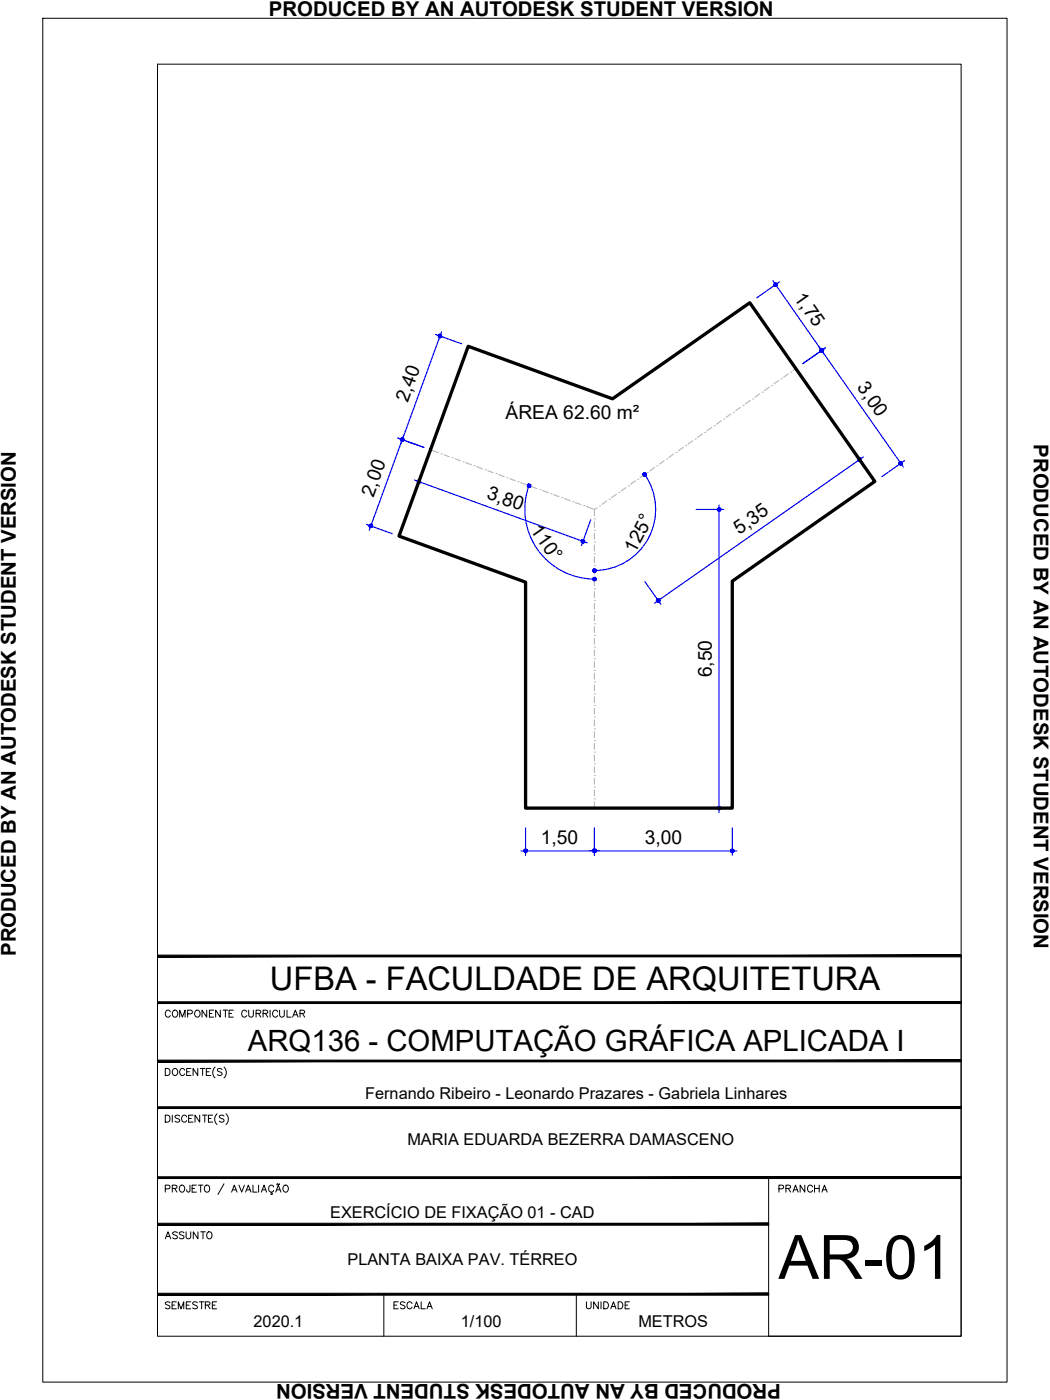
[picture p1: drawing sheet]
<svg xmlns="http://www.w3.org/2000/svg" width="229mm" height="305mm" viewBox="0 0 229 305" stroke-linecap="round" stroke-linejoin="round" font-family="sans-serif">
<!-- layer: ARQ_EIXO CINZA 04 -->
<g fill="none" stroke="#bababa" stroke-width=".25">
<path d="M93.7 97.9l1.8 .7M96.1 98.8h.1M96.6 99l1.2 .4M98.4 99.7h.1M99.1 99.9l1.1 .4M145.1 99.9h.1M146.6 98.8l-1 .8M147.2 98.5h.1M148.8 97.4l-1.1 .7M149.3 97h.1M150.8 96l-1 .7M151.3 95.6h.1"/>
<path d="M152.9 94.5l-1.1 .7M153.4 94.1h.1M155 93l-1.1 .8M155.5 92.7h.1M157.1 91.6l-1.1 .7M157.6 91.2h.1M159.1 90.1l-1 .7M159.7 89.7h.1M161.2 88.7l-1 .7M161.8 88.3h.1M163.3 87.2l-1 .7M163.8 86.9h.1"/>
<path d="M165.4 85.8l-1.1 .7M165.9 85.4h.1M167.5 84.3l-1.1 .7M168 83.9h.1M169.5 82.8l-1 .8M170.1 82.5h.1M171.6 81.4l-1 .7M172.2 81h.1M173.3 80.3l-.6 .3M100.8 100.5h.1M101.4 100.8l1.2 .4M103.2 101.4h.1"/>
<path d="M103.8 101.6l1.2 .5M105.6 102.3h.1M106.2 102.5l1.2 .4M108 103.1h.1M108.6 103.3l1.2 .5M110.4 104h.1M111 104.2l1.2 .4M112.8 104.9h.1M113.4 105.1l1.2 .4M115.1 105.7h.1M115.7 106l1.2 .4M117.6 106.6h.1"/>
<path d="M118.2 106.8l1.1 .5M119.9 107.5h.1M120.5 107.7l1.2 .4M122.3 108.3h.1M122.9 108.5l1.2 .5M124.7 109.2h.1M125.3 109.4l1.2 .5M127.1 110.1h.1M127.7 110.3l1.7 .6M129.4 118h.1M129.4 115.5h.1M129.4 112.9h.1"/>
<path d="M129.4 113.6v1.3M129.4 116.1v1.3M129.4 118.7v1.2M130 110.5l-.6 .4v1.4M130.5 110.2h.1M132.1 109.1l-1 .7M132.6 108.7h.1M134.2 107.6l-1.1 .7M134.7 107.2h.1M136.3 106.2l-1.1 .7M136.8 105.8h.1M138.3 104.7l-1 .7"/>
<path d="M138.9 104.4h.1M140.4 103.3l-1 .7M140.9 102.9h.1M142.5 101.8l-1 .7M143 101.4h.1M144.6 100.3l-1 .7M129.4 138.3h.1M129.4 135.8h.1M129.4 133.3h.1M129.4 130.7h.1M129.4 128.2h.1M129.4 125.6h.1"/>
<path d="M129.4 123.1h.1M129.4 120.6h.1M129.4 121.2v1.3M129.4 123.7v1.3M129.4 126.3v1.3M129.4 128.8v1.3M129.4 131.4v1.2M129.4 133.9v1.3M129.4 136.4v1.3M129.4 139v1.3M129.4 158.7h.1M129.4 156.1h.1"/>
<path d="M129.4 153.6h.1M129.4 151h.1M129.4 148.5h.1M129.4 146h.1M129.4 143.4h.1M129.4 140.9h.1M129.4 141.5v1.3M129.4 144.1v1.2M129.4 146.6v1.3M129.4 149.1v1.3M129.4 151.7v1.3M129.4 154.2v1.3"/>
<path d="M129.4 156.8v1.2M129.4 159.3v1.3M129.4 173.9h.1M129.4 171.4h.1M129.4 168.8h.1M129.4 166.3h.1M129.4 163.7h.1M129.4 161.2h.1M129.4 161.8v1.3M129.4 164.4v1.3M129.4 166.9v1.3M129.4 169.5v1.2"/>
<path d="M129.4 172v1.3M129.4 174.5v1.4"/>
</g>
<!-- layer: COTA AZUL -->
<g fill="none" stroke="#00f" stroke-width=".25">
<path d="M94.8 72.8l5.7 2M96.1 72.2l-15.7 43.2M168.3 61.1l11.2 16M169.7 61.4l-4.9 3.5M178.3 75.5l18.4 26.2M179.7 75.7l-4.9 3.5M86.6 95.4l5.7 2M184.3 96l3.4 4.9M188 99.5l-45.5 31.8M79.8 114.2l5.6 2M90.3 104.5l37.5 13.7M92.9 100.2l-2.1 5.6"/>
<path d="M115.2 105.7a15.2 15.2 0 0 0 14.2 20.4M128.6 113.2l-2 5.6M140.3 103.3a13.3 13.3 0 0 1-10.9 20.9M151.6 110.9h6M156.5 109.9v67M196.9 100.3l-4.9 3.5M140.4 126.7l3.5 4.9M151.6 175.9h6M113.4 185.3h47M114.4 180.3v5.9M129.4 180.3v5.9M159.4 180.3v5.9"/>
</g>
<!-- layer: 0 -->
<g fill="#00f" stroke="#00f" stroke-width=".22">
<path d="M90.8 104.7v.2h.4zM90.8 104.9h.4l-.3 .2zM90.9 105.1l.2 .1 .1-.3z"/>
<path d="M91.2 104.9l-.1 .3h.2zM91.2 104.9l.2 .3h-.1zM91.2 104.9l.2 .3 .2-.2z"/>
<path d="M91.2 104.9l.4 .1v-.2zM91.2 104.9l.3-.3 .1 .2zM91.3 104.5l-.1 .4 .3-.3z"/>
<path d="M91.1 104.5l.1 .4 .1-.4zM91 104.6l.1-.1 .1 .4zM91 104.6l-.2 .1 .4 .2z"/>
<path d="M126.9 117.9l.4 .1v-.2zM126.9 117.9l.3-.3 .1 .2zM127 117.5l-.1 .4 .3-.3z"/>
<path d="M126.8 117.5l.1 .4 .1-.4zM126.7 117.6l.1-.1 .1 .4zM126.7 117.6l-.1 .1 .3 .2z"/>
<path d="M126.6 117.7l-.1 .2h.4zM126.5 117.9h.4l-.3 .2zM126.6 118.1l.2 .1 .1-.3z"/>
<path d="M126.9 117.9l-.1 .3h.2zM126.9 117.9l.3 .3h-.2zM126.9 117.9l.3 .3 .1-.2z"/>
<path d="M156.4 110.6l.1 .3v-.3zM156.2 110.7l.2-.1 .1 .3zM156.2 110.7v.2h.3z"/>
<path d="M156.2 110.9v.2l.3-.2zM156.2 111.1l.3-.2-.1 .4zM156.5 110.9l-.1 .4h.1z"/>
<path d="M156.5 110.9v.4h.3zM156.5 110.9l.4 .2-.1 .2zM156.5 110.9l.4 .2v-.2z"/>
<path d="M156.5 110.9h.4v-.2zM156.8 110.6l.1 .1-.4 .2zM156.5 110.6v.3l.3-.3z"/>
<path d="M156.5 175.9v.4l.3-.1zM156.5 175.9l.4 .2-.1 .1zM156.5 175.9l.4 .2v-.2z"/>
<path d="M156.5 175.9h.4v-.2zM156.8 175.6l.1 .1-.4 .2zM156.5 175.6v.3l.3-.3z"/>
<path d="M156.4 175.6l.1 .3v-.3zM156.2 175.7l.2-.1 .1 .3zM156.2 175.7v.2h.3z"/>
<path d="M156.2 175.9v.2l.3-.2zM156.2 176.1l.3-.2-.1 .3zM156.5 175.9l-.1 .3 .1 .1z"/>
<path d="M143 130.9l.1 .2 .2-.4zM143.3 130.7v.4h-.2zM143.3 130.7v.4h.2z"/>
<path d="M143.3 130.7l.2 .4 .1-.2zM143.3 130.7h.4l-.1 .2zM143.3 130.7h.4l-.1-.2z"/>
<path d="M143.5 130.4l-.2 .3 .3-.2zM143.3 130.4h.2l-.2 .3zM143.1 130.4l.2 .3v-.3z"/>
<path d="M143.1 130.4l-.1 .2 .3 .1zM143 130.6l.3 .1-.4 .1zM142.9 130.8l.1 .1 .3-.2z"/>
<path d="M187.3 99.7l-.2 .4 .4-.3zM187.1 99.7h.2l-.2 .4zM186.9 99.7l.2 .4v-.4z"/>
<path d="M186.9 99.7l-.1 .2 .3 .2zM186.8 99.9l.3 .2h-.4zM186.7 100.1l.1 .2 .3-.2z"/>
<path d="M186.8 100.3l.2 .1 .1-.3zM187.1 100.1l.1 .3h-.2zM187.1 100.1l.1 .3h.1z"/>
<path d="M187.1 100.1l.2 .3 .2-.2zM187.1 100.1l.4-.1v.2zM187.1 100.1l.4-.1v-.2z"/>
<path d="M168.7 61.7l-.2 .1 .4 .2zM168.5 61.8l.4 .2h-.4zM168.5 62v.2l.4-.2z"/>
<path d="M168.5 62.2l.2 .1 .2-.3zM168.9 62v.4l-.2-.1zM168.9 62v.4l.2-.1z"/>
<path d="M168.9 62l.2 .3 .1-.2zM168.9 62l.3-.1v.2zM168.9 62l.3-.1v-.1z"/>
<path d="M169 61.6l-.1 .4 .3-.2zM168.8 61.6h.2l-.1 .4zM168.7 61.7l.2 .3-.1-.4z"/>
<path d="M178.9 76.3l.2 .3 .1-.1zM178.9 76.3h.4l-.1 .2zM178.9 76.3h.4l-.1-.2z"/>
<path d="M179.1 75.9l-.2 .4 .3-.2zM178.9 75.9h.2l-.2 .4zM178.7 76l.2 .3v-.4z"/>
<path d="M178.7 76l-.1 .2 .3 .1zM178.6 76.2l.3 .1h-.4zM178.5 76.3l.1 .2 .3-.2z"/>
<path d="M178.6 76.5l.1 .1 .2-.3zM178.9 76.3v.4l-.2-.1zM178.9 76.3v.4l.2-.1z"/>
<path d="M178.7 76l-.1 .2 .3 .1zM178.6 76.2l.3 .1h-.4zM178.5 76.3l.1 .2 .3-.2z"/>
<path d="M178.6 76.5l.1 .1 .2-.3zM178.9 76.3v.4l-.2-.1zM178.9 76.3v.4l.2-.1z"/>
<path d="M178.9 76.3l.2 .3 .1-.1zM178.9 76.3h.4l-.1 .2zM178.9 76.3h.4l-.1-.2z"/>
<path d="M179.1 75.9l-.2 .4 .3-.2zM178.9 75.9h.2l-.2 .4zM178.7 76l.2 .3v-.4z"/>
<path d="M196.1 100.9l.2 .3 .1-.2zM196.1 100.9l.4-.1-.1 .2zM196.1 100.9l.4-.1-.1-.1z"/>
<path d="M196.3 100.5l-.2 .4 .3-.2zM196.1 100.5h.2l-.2 .4zM195.9 100.6l.2 .3v-.4z"/>
<path d="M195.9 100.6l-.2 .1 .4 .2zM195.7 100.7l.4 .2h-.4zM195.7 100.9l.1 .2 .3-.2z"/>
<path d="M195.8 101.1l.2 .1 .1-.3zM196.1 100.9v.4l-.1-.1zM196.1 100.9v.4l.2-.1z"/>
<path d="M87.5 95.3l.1 .4 .1-.4zM87.3 95.4l.2-.1 .1 .4zM87.3 95.4l-.1 .2 .4 .1z"/>
<path d="M87.2 95.6v.2l.4-.1zM87.2 95.8l.4-.1-.3 .2zM87.3 95.9l.2 .2 .1-.4z"/>
<path d="M87.6 95.7l-.1 .4h.1zM87.6 95.7l.2 .3-.2 .1zM87.6 95.7l.2 .3 .1-.2z"/>
<path d="M87.6 95.7l.3 .1v-.2zM87.6 95.7l.2-.2 .1 .1zM87.7 95.3l-.1 .4 .2-.2z"/>
<path d="M80.7 114.5l-.1 .4h.2zM80.7 114.5l.3 .3-.2 .1zM80.7 114.5l.3 .3 .1-.2z"/>
<path d="M80.7 114.5l.4 .1v-.2zM80.7 114.5l.3-.2 .1 .1zM80.9 114.1l-.2 .4 .3-.2z"/>
<path d="M80.7 114.1v.4l.2-.4zM80.5 114.2l.2-.1v.4zM80.5 114.2l-.1 .2 .3 .1z"/>
<path d="M80.4 114.4l-.1 .2 .4-.1zM80.3 114.6l.4-.1-.3 .2zM80.4 114.7l.2 .2 .1-.4z"/>
<path d="M87.6 95.7l-.1 .4h.1zM87.6 95.7l.2 .3-.2 .1zM87.6 95.7l.2 .3 .1-.2z"/>
<path d="M87.6 95.7l.3 .1v-.2zM87.6 95.7l.2-.2 .1 .1zM87.7 95.3l-.1 .4 .2-.2z"/>
<path d="M87.5 95.3l.1 .4 .1-.4zM87.3 95.4l.2-.1 .1 .4zM87.3 95.4l-.1 .2 .4 .1z"/>
<path d="M87.2 95.6v.2l.4-.1zM87.2 95.8l.4-.1-.3 .2zM87.3 95.9l.2 .2 .1-.4z"/>
<path d="M95.7 72.8l.1 .4 .1-.4zM95.5 72.9l.2-.1 .1 .4zM95.5 72.9l-.1 .1 .4 .2z"/>
<path d="M95.4 73v.2h.4zM95.4 73.2h.4l-.3 .2zM95.5 73.4l.2 .1 .1-.3z"/>
<path d="M95.8 73.2l-.1 .3h.1zM95.8 73.2l.2 .2-.2 .1zM95.8 73.2l.2 .2 .1-.1z"/>
<path d="M95.8 73.2l.3 .1v-.2zM95.8 73.2l.3-.3v.2zM95.9 72.8l-.1 .4 .3-.3z"/>
<path d="M129.4 185.3h.4v-.3zM129.6 184.9l.2 .1-.4 .3zM129.4 184.9v.4l.2-.4z"/>
<path d="M129.2 184.9l.2 .4v-.4zM129.2 184.9l.2 .4-.3-.3zM129.1 185v.3h.3z"/>
<path d="M129.1 185.3v.1l.3-.1zM129.1 185.4l.3-.1-.2 .2zM129.4 185.3l-.2 .2 .2 .1z"/>
<path d="M129.4 185.3v.3l.2-.1zM129.4 185.3l.4 .1-.2 .1zM129.4 185.3l.4 .1v-.1z"/>
<path d="M114 185.3l.1 .1 .3-.1zM114.1 185.4l.3-.1-.1 .2zM114.4 185.3l-.1 .2 .1 .1z"/>
<path d="M114.4 185.3v.3l.2-.1zM114.4 185.3l.4 .1-.2 .1zM114.4 185.3l.4 .1v-.1z"/>
<path d="M114.4 185.3h.4v-.3zM114.6 184.9l.2 .1-.4 .3zM114.4 184.9v.4l.2-.4z"/>
<path d="M114.3 184.9l.1 .4v-.4zM114.1 185l.2-.1 .1 .4zM114.1 185l-.1 .3h.4z"/>
<path d="M159.4 185.3h.4v-.3zM159.6 184.9l.2 .1-.4 .3zM159.4 184.9v.4l.2-.4z"/>
<path d="M159.3 184.9l.1 .4v-.4zM159.1 185l.2-.1 .1 .4zM159.1 185l-.1 .3h.4z"/>
<path d="M159 185.3l.1 .1 .3-.1zM159.1 185.4l.3-.1-.1 .2zM159.4 185.3l-.1 .2 .1 .1z"/>
<path d="M159.4 185.3v.3l.2-.1zM159.4 185.3l.4 .1-.2 .1zM159.4 185.3l.4 .1v-.1z"/>
<path d="M129.1 185.3v.1l.3-.1zM129.1 185.4l.3-.1-.2 .2zM129.4 185.3l-.2 .2 .2 .1z"/>
<path d="M129.4 185.3v.3l.2-.1zM129.4 185.3l.4 .1-.2 .1zM129.4 185.3l.4 .1v-.1z"/>
<path d="M129.4 185.3h.4v-.3zM129.6 184.9l.2 .1-.4 .3zM129.4 184.9v.4l.2-.4z"/>
<path d="M129.2 184.9l.2 .4v-.4zM129.2 184.9l.2 .4-.3-.3zM129.1 185v.3h.3z"/>
<path d="M115.1 105.4l.1 .3 .1-.3zM114.9 105.5l.2-.1 .1 .3zM114.9 105.5v.1l.3 .1z"/>
<path d="M114.9 105.6l-.1 .2 .4-.1zM114.8 105.8l.4-.1-.3 .3zM114.9 106l.2 .1 .1-.4z"/>
<path d="M115.2 105.7l-.1 .4h.1zM115.2 105.7l.2 .3-.2 .1zM115.2 105.7l.2 .3 .1-.1z"/>
<path d="M115.2 105.7l.3 .2 .1-.2zM115.2 105.7l.3-.2 .1 .2zM115.3 105.4l-.1 .3 .3-.2z"/>
<path d="M129.4 126.1h.4v-.2zM129.6 125.8l.2 .1-.4 .2zM129.4 125.7v.4l.2-.3z"/>
<path d="M129.2 125.8l.2 .3v-.4zM129.1 125.9l.1-.1 .2 .3zM129.1 125.9v.2h.3z"/>
<path d="M129.1 126.1v.2l.3-.2zM129.1 126.3l.3-.2-.2 .3zM129.4 126.1l-.2 .3h.2z"/>
<path d="M129.4 126.1v.3h.2zM129.4 126.1l.4 .2-.2 .1zM129.4 126.1l.4 .2v-.2z"/>
<path d="M129.1 124.2v.2l.3-.2zM129.1 124.4l.3-.2-.2 .3zM129.4 124.2l-.2 .3 .2 .1z"/>
<path d="M129.4 124.2v.4l.2-.1zM129.4 124.2l.4 .2-.2 .1zM129.4 124.2l.4 .2v-.2z"/>
<path d="M129.4 124.2h.4v-.2zM129.6 123.9l.2 .1-.4 .2zM129.4 123.9v.3l.2-.3z"/>
<path d="M129.2 123.9l.2 .3v-.3zM129.2 123.9l.2 .3-.3-.2zM129.1 124v.2h.3z"/>
<path d="M140.1 103l-.1 .1 .3 .2zM140 103.1l.3 .2h-.3zM140 103.3v.2l.3-.2z"/>
<path d="M140 103.5l.2 .1 .1-.3zM140.3 103.3l.1 .4-.2-.1zM140.3 103.3l.1 .4 .1-.1z"/>
<path d="M140.3 103.3l.2 .3 .2-.1zM140.3 103.3h.4v.2zM140.3 103.3h.4l-.1-.2z"/>
<path d="M140.5 103l-.2 .3 .3-.2zM140.3 102.9l.2 .1-.2 .3zM140.1 103l.2 .3v-.4z"/>
</g>
<path d="M101.9 75.4l31.4 11.4 29.9-20.9 27.3 38.9-31.1 21.7v49.4h-45v-49.2l-27.5-10z" fill="none" stroke="#000" stroke-width=".72"/>
<!-- layer: MRG_EXTERNA -->
<path d="M9.3 4h209.9v296.9h-209.9z" fill="none" stroke="#000" stroke-width=".22"/>
<!-- layer: MRG_INTERNA -->
<path d="M34.3 14h175v276.9h-175z" fill="none" stroke="#000" stroke-width=".22"/>
<!-- layer: SIMB_01 -->
<g fill="#000" stroke="#000" stroke-width=".22">
<path d="M34.3 218.1v.4l175-.4zM34.3 218.5l175-.4v.4z"/>
<path d="M34.3 207.9v.4l175-.4zM34.3 208.3l175-.4v.4z"/>
<path d="M34.3 230.8v.4l175-.4zM34.3 231.2l175-.4v.4z"/>
<path d="M34.3 256.2v.4l175-.4zM34.3 256.6l175-.4v.4z"/>
<path d="M34.3 241v.3l175-.3zM34.3 241.3l175-.3v.3z"/>
<path d="M34.3 266.3v.4l133-.4zM34.3 266.7l133-.4v.4z"/>
<path d="M34.3 282h133v-.4zM34.3 281.6h133l-133 .4z"/>
</g>
<g fill="none" stroke="#000" stroke-width=".22">
<path d="M45 219.9v1.5l-1-1.5v1.5M46.5 219.9h-.9v1.5h.9M48 219.9v1.5l-1.1-1.5v1.5M48.6 219.9h1M49.1 219.9v1.5M50.8 219.9h-.9v1.5h.9M54.1 219.9v1.1l.5 .4h.3l.3-.4v-1.1M58.8 219.9v1.5M60.9 219.9v1.1l.4 .4 .5-.2 .1-1.3M62.5 219.9v1.5h.9M209.3 208.1v82.8h-42v-34.5M36 232.6h.5a.82 .82 0 0 1 .5 .8 .82 .82 0 0 1-.5 .7h-.5z"/>
<path d="M37.1 220.3a.56 .56 0 0 0-.7-.4 .56 .56 0 0 0-.4 .6 .63 .63 0 0 0 .2 .8 .63 .63 0 0 0 .9-.2M37.7 220.1a.72 .72 0 0 1 1 .2 .72 .72 0 0 1-.3 1.1 .72 .72 0 0 1-.9-.4 .72 .72 0 0 1 .2-.9zM37.7 232.8a.72 .72 0 0 1 1 .2 .72 .72 0 0 1-.3 1.1 .72 .72 0 0 1-.9-.4 .72 .72 0 0 1 .2-.9zM39.1 221.4v-1.5l.6 1.5 .6-1.5v1.5M40.2 233a.56 .56 0 0 0-.6-.4 .56 .56 0 0 0-.5 .6 .63 .63 0 0 0 .3 .8 .63 .63 0 0 0 .8-.2M40.6 233.3h.6M40.9 220.7l.9-.1v-.5l-.3-.2h-.6v1.5M41.6 232.6h-1v1.5h1M42.7 220a.71 .71 0 0 1 .9 .7 .71 .71 0 0 1-.9 .7l-.3-.5v-.4zM43.1 232.6v1.5l-1.1-1.5v1.5M43.6 232.6h1M44.1 232.6v1.5"/>
<path d="M44.9 233.3h.6M45.6 220.6h.5M45.9 232.6h-1v1.5h1M46.8 232.3a1.57 1.57 0 0 0 0 2.4M48.3 232.8l-.3-.2-.7 .2 .2 .4 .5 .2 .3 .3v.2l-.3 .2-.7-.2M48.8 232.3a1.57 1.57 0 0 1 0 2.4M49.9 220.6h.5M53.7 220.3a.56 .56 0 0 0-.6-.4 .56 .56 0 0 0-.5 .6 .63 .63 0 0 0 .3 .8 .63 .63 0 0 0 .8-.2M55.8 220.6h.8l.2-.4-.4-.3h-.6v1.5M56.3 220.6l.5 .8M57.3 220.6h.8l.2-.4-.4-.3h-.6v1.5M57.8 220.6l.5 .8"/>
<path d="M60.5 220.3a.56 .56 0 0 0-.7-.4 .56 .56 0 0 0-.4 .6 .63 .63 0 0 0 .2 .8 .63 .63 0 0 0 .9-.2M63.7 221.4l.6-1.5 .6 1.5M63.9 220.9h.7M65.3 220.6h.9l.1-.4-.3-.3h-.7v1.5M65.8 220.6l.5 .8M36 242.8h.5a.82 .82 0 0 1 .5 .7 .82 .82 0 0 1-.5 .8h-.5zM36 258.8l.9-.1 .1-.6-1-.1v1.5M37.5 258.7l1-.1v-.5l-1-.1v1.5M37.5 242.8v1.5M38 258.7l.5 .8M39.1 243l-.3-.2-.7 .2 .2 .4 .7 .3 .1 .2v.2l-.3 .2-.7-.2M39.2 258.2a.72 .72 0 0 1 1 .2 .72 .72 0 0 1-.3 1.1 .72 .72 0 0 1-.9-.4 .72 .72 0 0 1 .2-.9z"/>
<path d="M40.6 243.2a.56 .56 0 0 0-.6-.4 .56 .56 0 0 0-.5 .6 .63 .63 0 0 0 .3 .8 .63 .63 0 0 0 .8-.2M41.1 243.5h.6M41.4 258l-.1 1.4-.4 .1-.2-.1-.1-.4M41.8 258.7h.6M42 242.8h-.9v1.5h.9M42.8 258h-1v1.5h1M43.2 258h1M43.5 242.8v1.5l-1-1.5v1.5M43.7 258v1.5M44.1 242.8h1M44.6 242.8v1.5M44.6 258.2a.63 .63 0 0 1 .8-.1 .63 .63 0 0 1 .2 .9 .57 .57 0 0 1-.5 .6 .57 .57 0 0 1-.6-.6z"/>
<path d="M45.4 243.5h.5M46.3 242.8h-.9v1.5h.9M47.2 242.5a1.57 1.57 0 0 0 0 2.3M48.8 243l-.4-.2-.6 .2 .1 .4 .7 .3 .2 .2v.2l-.4 .2-.6-.2M48.8 257.7l-1.3 2.4M49.2 242.5a1.57 1.57 0 0 1 0 2.3M50.4 259.5l.6-1.5 .6 1.5M50.7 259h.7M52 258l.6 1.5 .6-1.5M53.5 259.5l.6-1.5 .6 1.5M53.7 259h.7M55.1 258v1.5h.9"/>
<path d="M56.3 258v1.5M56.9 259.5l.6-1.5 .5 1.5M57.1 259h.7M59.1 259.5v.3l.2 .2h-.4M59.6 258.4a.6 .6 0 0 0-.9-.3 .6 .6 0 0 0-.2 .9 .54 .54 0 0 0 .4 .5 .54 .54 0 0 0 .7-.3M60 259.5l.6-1.5 .6 1.5M60.2 259h.8M60.3 257.8l-.1 .1M60.3 257.8h.2M60.5 257.8l.1 .1M60.6 257.9h.2M60.9 257.7l-.1 .2"/>
<path d="M61.8 258.2a.72 .72 0 0 1 1 .2 .72 .72 0 0 1-.3 1.1 .72 .72 0 0 1-.9-.4 .72 .72 0 0 1 .2-.9zM83.6 281.8v9.1M125.5 281.8v9.1"/>
</g>
<text font-size="13.3" x="169.5" y="278.4">AR-01</text>
<text font-size="7.1" x="58.8" y="215.6">UFBA - FACULDADE DE ARQUITETURA</text>
<text font-size="6.4" x="54" y="228.9">ARQ136 - COMPUTAÇÃO GRÁFICA APLICADA I</text>
<g font-size="4.4">
<text x="58.5" y="3.6">PRODUCED BY AN AUTODESK STUDENT VERSION</text>
<text x="225.1" y="96.7" transform="rotate(90 225.1 96.7)">PRODUCED BY AN AUTODESK STUDENT VERSION</text>
<text x="3.5" y="208.2" transform="rotate(-90 3.5 208.2)">PRODUCED BY AN AUTODESK STUDENT VERSION</text>
<text x="168.3" y="260.7">PRANCHA</text>
<text x="34.9" y="270.9">ASSUNTO</text>
<text x="34.9" y="286.1">SEMESTRE</text>
<text x="84.7" y="286.1">ESCALA</text>
<text x="126.3" y="286.1">UNIDADE</text>
<text x="170" y="301.3" transform="rotate(-180 170 301.3)">PRODUCED BY AN AUTODESK STUDENT VERSION</text>
</g>
<g font-size="4.2">
<text x="172.8" y="64.8" transform="rotate(55 172.8 64.8)">1,75</text>
<text x="88.8" y="87.7" transform="rotate(-70 88.8 87.7)">2,40</text>
<text x="186.5" y="84.3" transform="rotate(55 186.5 84.3)">3,00</text>
<text x="110.1" y="91.2">ÁREA 62.60 m²</text>
<text x="81.3" y="108.3" transform="rotate(-70 81.3 108.3)">2,00</text>
<text x="105.8" y="108.5" transform="rotate(20 105.8 108.5)">3,80</text>
<text x="115.4" y="115.4" transform="rotate(55 115.4 115.4)">110°</text>
<text x="161" y="116.4" transform="rotate(-35 161 116.4)">5,35</text>
<text x="138.3" y="120.5" transform="rotate(-62 138.3 120.5)">125°</text>
<text x="154.9" y="147.5" transform="rotate(-90 154.9 147.5)">6,50</text>
<text x="117.7" y="183.6">1,50</text>
<text x="140.4" y="183.6">3,00</text>
</g>
<g font-size="3.5">
<text x="79.5" y="239.3">Fernando Ribeiro - Leonardo Prazares - Gabriela Linhares</text>
<text x="88.7" y="249.3">MARIA EDUARDA BEZERRA DAMASCENO</text>
<text x="71.9" y="265.2">EXERCÍCIO DE FIXAÇÃO 01 - CAD</text>
<text x="75.6" y="275.4">PLANTA BAIXA PAV. TÉRREO</text>
<text x="55.2" y="289">2020.1</text>
<text x="100.3" y="289">1/100</text>
<text x="139" y="289">METROS</text>
</g>
</svg>
